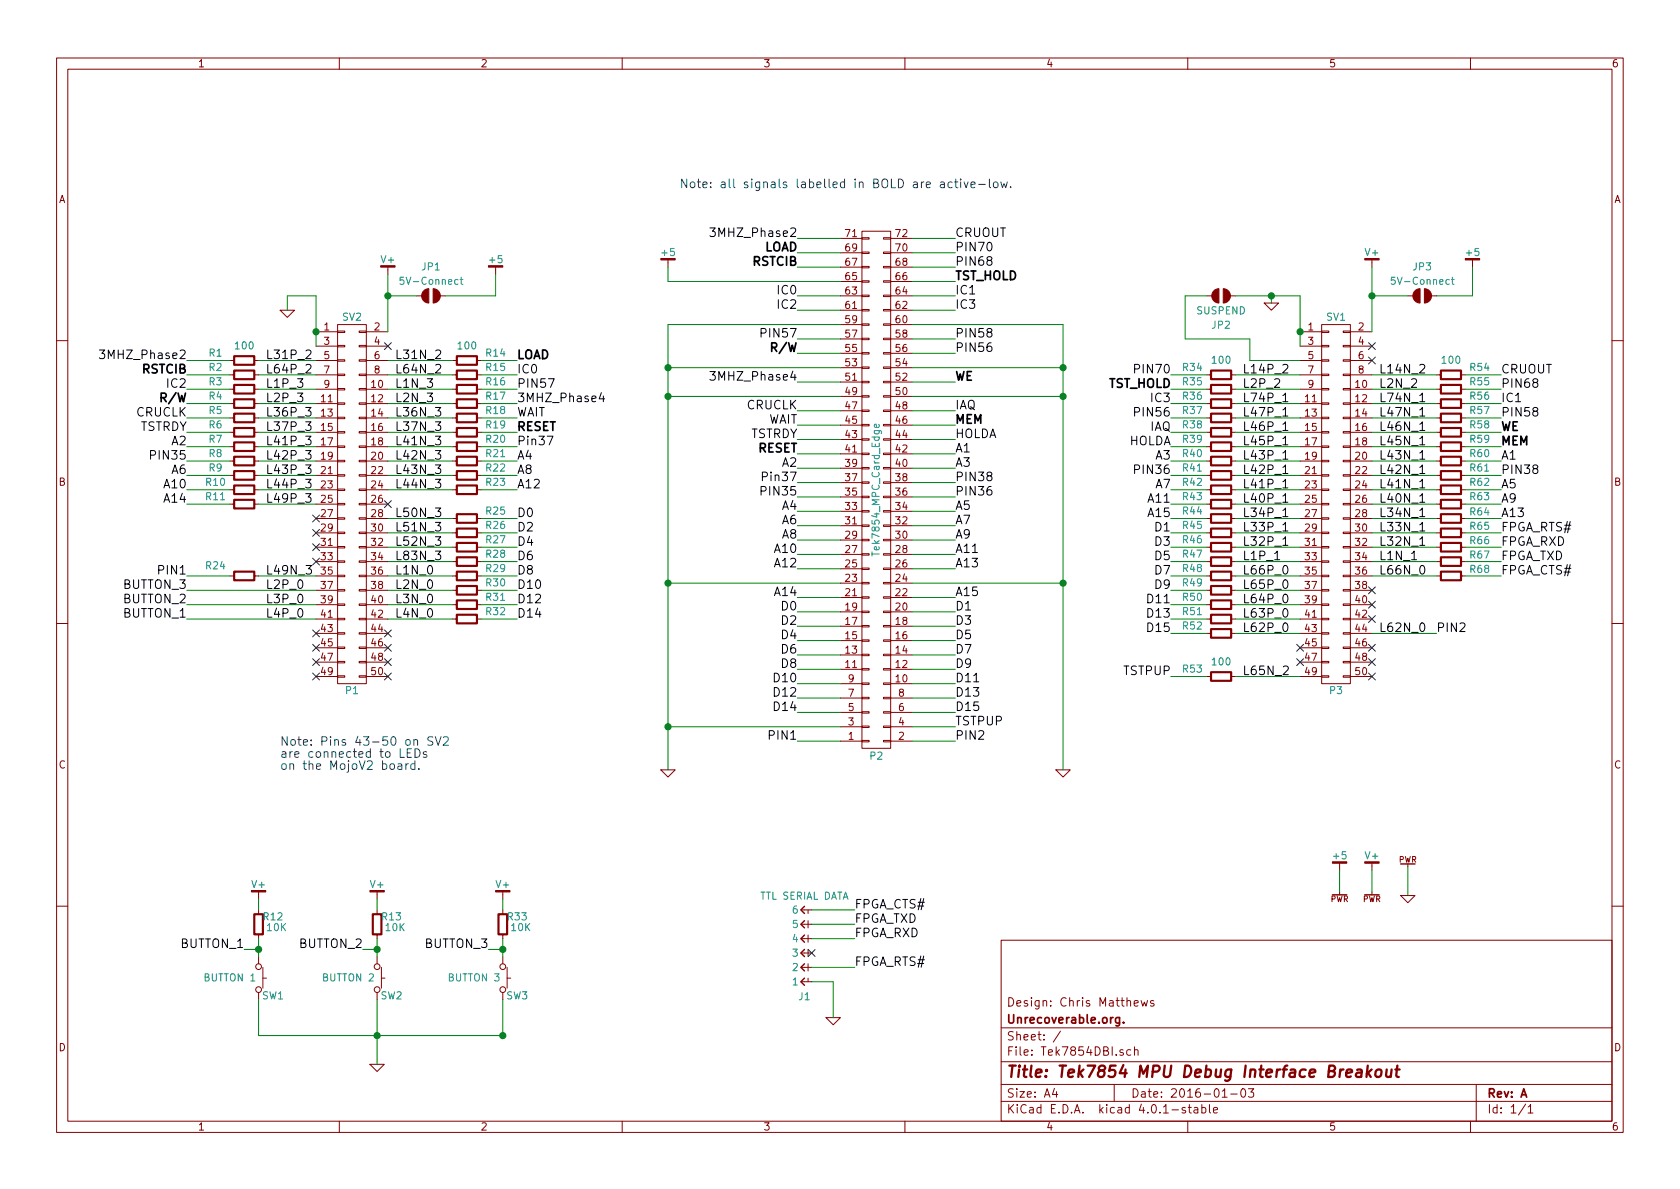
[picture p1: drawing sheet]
<svg xmlns="http://www.w3.org/2000/svg" width="297mm" height="210mm" viewBox="0 0 297 210" stroke-linecap="round" stroke-linejoin="round" font-family="sans-serif">
<g fill="none" stroke="#840000" stroke-width=".18">
<path d="M10 10.3h277v189.9h-277zM12 12.2h273v186.1h-273zM60 10.3v1.9M110 10.3v1.9M160 10.3v1.9M210 10.3v1.9M260 10.3v1.9M49.5 54.9h2.6l-1.3 1.2zM55.9 58.7h3.8M59.7 58.5h1.3v.3h-1.3zM59.7 57.4h5.1v63.5h-5.1zM63.5 58.5h1.3v.3h-1.3z"/>
<path d="M64.8 58.7h3.8M68.6 47.2v1.3M73.7 52.3h1.9M76.8 52.3h1.9M87.6 47.2v1.3M118.1 46v1.2M148.6 57.4h3.8M148.6 44.7h3.8M148.6 54.9h3.8M148.6 42.2h3.8M148.6 52.3h3.8M148.6 49.8h3.8"/>
<path d="M148.6 59.9h3.8M148.6 47.2h3.8M152.4 40.9h5.1v91.4h-5.1zM152.4 42h1.3v.3h-1.3zM152.4 44.6h1.3v.2h-1.3zM152.4 47.1h1.3v.3h-1.3zM152.4 49.7h1.3v.2h-1.3zM152.4 52.2h1.3v.2h-1.3zM152.4 54.7h1.3v.3h-1.3zM152.4 57.3h1.3v.2h-1.3zM152.4 59.8h1.3v.3h-1.3zM156.2 42h1.3v.3h-1.3z"/>
<path d="M156.2 44.6h1.3v.2h-1.3zM156.2 47.1h1.3v.3h-1.3zM156.2 49.7h1.3v.2h-1.3zM156.2 52.2h1.3v.2h-1.3zM156.2 54.7h1.3v.3h-1.3zM156.2 57.3h1.3v.2h-1.3zM156.2 59.8h1.3v.3h-1.3zM157.5 57.4h3.8M157.5 44.7h3.8M157.5 54.9h3.8M157.5 42.2h3.8M157.5 52.3h3.8"/>
<path d="M157.5 49.8h3.8M157.5 59.9h3.8M157.5 47.2h3.8M213.4 52.3h1.9M216.5 52.3h1.9M223.5 53.6h2.6l-1.3 1.3zM229.9 58.7h3.8M233.7 58.5h1.2v.3h-1.2zM233.7 57.4h5.1v63.5h-5.1zM237.5 58.5h1.3v.3h-1.3zM238.8 58.7h3.8M242.6 46v1.2"/>
<path d="M248.9 52.3h1.9M252.1 52.3h1.9M260.3 46v1.2M10 60.2h2M40.6 63.7h.8M40.6 66.3h.8M40.6 68.8h.8M40.6 71.4h.8M40.6 73.9h.8M40.6 76.4h.8M40.6 79h.8M45 63.7h.7"/>
<path d="M45 66.3h.7M45 68.8h.7M45 71.4h.7M45 73.9h.7M45 76.4h.7M45 79h.7M55.9 61.2h3.8M55.9 63.7h3.8M55.9 66.3h3.8M55.9 68.8h3.8M55.9 71.4h3.8M55.9 73.9h3.8"/>
<path d="M55.9 76.4h3.8M55.9 79h3.8M59.7 78.9h1.3v.2h-1.3zM59.7 76.3h1.3v.3h-1.3zM59.7 73.8h1.3v.2h-1.3zM59.7 71.2h1.3v.3h-1.3zM59.7 68.7h1.3v.3h-1.3zM59.7 66.2h1.3v.2h-1.3zM59.7 63.6h1.3v.3h-1.3zM59.7 61.1h1.3v.2h-1.3zM63.5 78.9h1.3v.2h-1.3zM63.5 76.3h1.3v.3h-1.3z"/>
<path d="M63.5 73.8h1.3v.2h-1.3zM63.5 71.2h1.3v.3h-1.3zM63.5 68.7h1.3v.3h-1.3zM63.5 66.2h1.3v.2h-1.3zM63.5 63.6h1.3v.3h-1.3zM63.5 61.1h1.3v.2h-1.3zM64.8 61.2h3.8M64.8 63.7h3.8M64.8 66.3h3.8M64.8 68.8h3.8M64.8 71.4h3.8M64.8 73.9h3.8"/>
<path d="M64.8 76.4h3.8M64.8 79h3.8M80 63.7h.8M80 66.3h.8M80 68.8h.8M80 71.4h.8M80 73.9h.8M80 76.4h.8M80 79h.8M84.3 63.7h.8M84.3 66.3h.8M84.3 68.8h.8"/>
<path d="M84.3 71.4h.8M84.3 73.9h.8M84.3 76.4h.8M84.3 79h.8M148.6 70.1h3.8M148.6 67.6h3.8M148.6 77.7h3.8M148.6 65h3.8M148.6 75.2h3.8M148.6 62.5h3.8M148.6 72.6h3.8M152.4 62.4h1.3v.2h-1.3z"/>
<path d="M152.4 64.9h1.3v.2h-1.3zM152.4 67.4h1.3v.3h-1.3zM152.4 70h1.3v.2h-1.3zM152.4 72.5h1.3v.3h-1.3zM152.4 75.1h1.3v.2h-1.3zM152.4 77.6h1.3v.2h-1.3zM156.2 62.4h1.3v.2h-1.3zM156.2 64.9h1.3v.2h-1.3zM156.2 67.4h1.3v.3h-1.3zM156.2 70h1.3v.2h-1.3zM156.2 72.5h1.3v.3h-1.3zM156.2 75.1h1.3v.2h-1.3z"/>
<path d="M156.2 77.6h1.3v.2h-1.3zM157.5 70.1h3.8M157.5 67.6h3.8M157.5 77.7h3.8M157.5 65h3.8M157.5 75.2h3.8M157.5 62.5h3.8M157.5 72.6h3.8M213.4 66.3h.7M213.4 68.8h.7M213.4 71.4h.7M213.4 73.9h.7"/>
<path d="M213.4 76.4h.7M213.4 79h.7M217.7 66.3h.7M217.7 68.8h.7M217.7 71.4h.7M217.7 73.9h.7M217.7 76.4h.7M217.7 79h.7M229.9 61.2h3.8M229.9 63.7h3.8M229.9 66.3h3.8M229.9 68.8h3.8"/>
<path d="M229.9 71.4h3.8M229.9 73.9h3.8M229.9 76.4h3.8M229.9 79h3.8M233.7 78.9h1.2v.2h-1.2zM233.7 76.3h1.2v.3h-1.2zM233.7 73.8h1.2v.2h-1.2zM233.7 71.2h1.2v.3h-1.2zM233.7 68.7h1.2v.3h-1.2zM233.7 66.2h1.2v.2h-1.2zM233.7 63.6h1.2v.3h-1.2zM233.7 61.1h1.2v.2h-1.2z"/>
<path d="M237.5 78.9h1.3v.2h-1.3zM237.5 76.3h1.3v.3h-1.3zM237.5 73.8h1.3v.2h-1.3zM237.5 71.2h1.3v.3h-1.3zM237.5 68.7h1.3v.3h-1.3zM237.5 66.2h1.3v.2h-1.3zM237.5 63.6h1.3v.3h-1.3zM237.5 61.1h1.3v.2h-1.3zM238.8 61.2h3.8M238.8 63.7h3.8M238.8 66.3h3.8M238.8 68.8h3.8"/>
<path d="M238.8 71.4h3.8M238.8 73.9h3.8M238.8 76.4h3.8M238.8 79h3.8M254 66.3h.8M254 68.8h.8M254 71.4h.8M254 73.9h.8M254 76.4h.8M254 79h.8M258.3 66.3h.8M258.3 68.8h.8"/>
<path d="M258.3 71.4h.8M258.3 73.9h.8M258.3 76.4h.8M258.3 79h.8M285 60.2h2M40.6 81.5h.8M40.6 84.1h.8M40.6 86.6h.8M40.6 89.1h.8M45 81.5h.7M45 84.1h.7M45 86.6h.7"/>
<path d="M45 89.1h.7M55.9 81.5h3.8M55.9 94.2h3.8M55.9 84.1h3.8M55.9 96.8h3.8M55.9 86.6h3.8M55.9 99.3h3.8M55.9 89.1h3.8M55.9 91.7h3.8M59.7 99.2h1.3v.2h-1.3zM59.7 96.6h1.3v.3h-1.3zM59.7 94.1h1.3v.3h-1.3z"/>
<path d="M59.7 91.6h1.3v.2h-1.3zM59.7 89h1.3v.3h-1.3zM59.7 86.5h1.3v.2h-1.3zM59.7 83.9h1.3v.3h-1.3zM59.7 81.4h1.3v.3h-1.3zM63.5 99.2h1.3v.2h-1.3zM63.5 96.6h1.3v.3h-1.3zM63.5 94.1h1.3v.3h-1.3zM63.5 91.6h1.3v.2h-1.3zM63.5 89h1.3v.3h-1.3zM63.5 86.5h1.3v.2h-1.3zM63.5 83.9h1.3v.3h-1.3z"/>
<path d="M63.5 81.4h1.3v.3h-1.3zM64.8 81.5h3.8M64.8 94.2h3.8M64.8 84.1h3.8M64.8 96.8h3.8M64.8 86.6h3.8M64.8 99.3h3.8M64.8 89.1h3.8M64.8 91.7h3.8M80 81.5h.8M80 94.2h.8M80 84.1h.8"/>
<path d="M80 96.8h.8M80 86.6h.8M80 99.3h.8M80 91.7h.8M84.3 81.5h.8M84.3 94.2h.8M84.3 84.1h.8M84.3 96.8h.8M84.3 86.6h.8M84.3 99.3h.8M84.3 91.7h.8M148.6 95.5h3.8"/>
<path d="M148.6 82.8h3.8M148.6 93h3.8M148.6 80.3h3.8M148.6 90.4h3.8M148.6 87.9h3.8M148.6 98h3.8M148.6 85.3h3.8M152.4 80.1h1.3v.3h-1.3zM152.4 82.7h1.3v.2h-1.3zM152.4 85.2h1.3v.3h-1.3zM152.4 87.8h1.3v.2h-1.3zM152.4 90.3h1.3v.2h-1.3z"/>
<path d="M152.4 92.8h1.3v.3h-1.3zM152.4 95.4h1.3v.2h-1.3zM152.4 97.9h1.3v.3h-1.3zM156.2 80.1h1.3v.3h-1.3zM156.2 82.7h1.3v.2h-1.3zM156.2 85.2h1.3v.3h-1.3zM156.2 87.8h1.3v.2h-1.3zM156.2 90.3h1.3v.2h-1.3zM156.2 92.8h1.3v.3h-1.3zM156.2 95.4h1.3v.2h-1.3zM156.2 97.9h1.3v.3h-1.3zM157.5 95.5h3.8"/>
<path d="M157.5 82.8h3.8M157.5 93h3.8M157.5 80.3h3.8M157.5 90.4h3.8M157.5 87.9h3.8M157.5 98h3.8M157.5 85.3h3.8M213.4 81.5h.7M213.4 94.2h.7M213.4 84.1h.7M213.4 96.8h.7M213.4 86.6h.7"/>
<path d="M213.4 99.3h.7M213.4 89.1h.7M213.4 91.7h.7M217.7 81.5h.7M217.7 94.2h.7M217.7 84.1h.7M217.7 96.8h.7M217.7 86.6h.7M217.7 99.3h.7M217.7 89.1h.7M217.7 91.7h.7M229.9 81.5h3.8"/>
<path d="M229.9 94.2h3.8M229.9 84.1h3.8M229.9 96.8h3.8M229.9 86.6h3.8M229.9 99.3h3.8M229.9 89.1h3.8M229.9 91.7h3.8M233.7 99.2h1.2v.2h-1.2zM233.7 96.6h1.2v.3h-1.2zM233.7 94.1h1.2v.3h-1.2zM233.7 91.6h1.2v.2h-1.2zM233.7 89h1.2v.3h-1.2z"/>
<path d="M233.7 86.5h1.2v.2h-1.2zM233.7 83.9h1.2v.3h-1.2zM233.7 81.4h1.2v.3h-1.2zM237.5 99.2h1.3v.2h-1.3zM237.5 96.6h1.3v.3h-1.3zM237.5 94.1h1.3v.3h-1.3zM237.5 91.6h1.3v.2h-1.3zM237.5 89h1.3v.3h-1.3zM237.5 86.5h1.3v.2h-1.3zM237.5 83.9h1.3v.3h-1.3zM237.5 81.4h1.3v.3h-1.3zM238.8 81.5h3.8"/>
<path d="M238.8 94.2h3.8M238.8 84.1h3.8M238.8 96.8h3.8M238.8 86.6h3.8M238.8 99.3h3.8M238.8 89.1h3.8M238.8 91.7h3.8M254 81.5h.8M254 94.2h.8M254 84.1h.8M254 96.8h.8M254 86.6h.8"/>
<path d="M254 99.3h.8M254 89.1h.8M254 91.7h.8M258.3 81.5h.8M258.3 94.2h.8M258.3 84.1h.8M258.3 96.8h.8M258.3 86.6h.8M258.3 99.3h.8M258.3 89.1h.8M258.3 91.7h.8M10 110.3h2"/>
<path d="M40.6 101.8h.8M45 101.8h.7M55.9 106.9h3.8M55.9 119.6h3.8M55.9 109.5h3.8M55.9 112h3.8M55.9 101.8h3.8M55.9 114.5h3.8M55.9 104.4h3.8M55.9 117.1h3.8M59.7 119.5h1.3v.3h-1.3zM59.7 117h1.3v.2h-1.3z"/>
<path d="M59.7 114.4h1.3v.3h-1.3zM59.7 111.9h1.3v.2h-1.3zM59.7 109.3h1.3v.3h-1.3zM59.7 106.8h1.3v.3h-1.3zM59.7 104.3h1.3v.2h-1.3zM59.7 101.7h1.3v.3h-1.3zM63.5 119.5h1.3v.3h-1.3zM63.5 117h1.3v.2h-1.3zM63.5 114.4h1.3v.3h-1.3zM63.5 111.9h1.3v.2h-1.3zM63.5 109.3h1.3v.3h-1.3zM63.5 106.8h1.3v.3h-1.3z"/>
<path d="M63.5 104.3h1.3v.2h-1.3zM63.5 101.7h1.3v.3h-1.3zM64.8 106.9h3.8M64.8 119.6h3.8M64.8 109.5h3.8M64.8 112h3.8M64.8 101.8h3.8M64.8 114.5h3.8M64.8 104.4h3.8M64.8 117.1h3.8M80 106.9h.8M80 109.5h.8"/>
<path d="M80 101.8h.8M80 104.4h.8M84.3 106.9h.8M84.3 109.5h.8M84.3 101.8h.8M84.3 104.4h.8M148.6 108.2h3.8M148.6 118.4h3.8M148.6 105.7h3.8M148.6 115.8h3.8M148.6 103.1h3.8M148.6 113.3h3.8"/>
<path d="M148.6 100.6h3.8M148.6 110.7h3.8M152.4 100.5h1.3v.2h-1.3zM152.4 103h1.3v.2h-1.3zM152.4 105.5h1.3v.3h-1.3zM152.4 108.1h1.3v.2h-1.3zM152.4 110.6h1.3v.3h-1.3zM152.4 113.2h1.3v.2h-1.3zM152.4 115.7h1.3v.2h-1.3zM152.4 118.2h1.3v.3h-1.3zM156.2 100.5h1.3v.2h-1.3zM156.2 103h1.3v.2h-1.3z"/>
<path d="M156.2 105.5h1.3v.3h-1.3zM156.2 108.1h1.3v.2h-1.3zM156.2 110.6h1.3v.3h-1.3zM156.2 113.2h1.3v.2h-1.3zM156.2 115.7h1.3v.2h-1.3zM156.2 118.2h1.3v.3h-1.3zM157.5 108.2h3.8M157.5 118.4h3.8M157.5 105.7h3.8M157.5 115.8h3.8M157.5 103.1h3.8M157.5 113.3h3.8"/>
<path d="M157.5 100.6h3.8M157.5 110.7h3.8M213.4 106.9h.7M213.4 119.6h.7M213.4 109.5h.7M213.4 112h.7M213.4 101.8h.7M213.4 104.4h.7M217.7 106.9h.7M217.7 119.6h.7M217.7 109.5h.7M217.7 112h.7"/>
<path d="M217.7 101.8h.7M217.7 104.4h.7M229.9 106.9h3.8M229.9 119.6h3.8M229.9 109.5h3.8M229.9 112h3.8M229.9 101.8h3.8M229.9 114.5h3.8M229.9 104.4h3.8M229.9 117.1h3.8M233.7 119.5h1.2v.3h-1.2zM233.7 117h1.2v.2h-1.2z"/>
<path d="M233.7 114.4h1.2v.3h-1.2zM233.7 111.9h1.2v.2h-1.2zM233.7 109.3h1.2v.3h-1.2zM233.7 106.8h1.2v.3h-1.2zM233.7 104.3h1.2v.2h-1.2zM233.7 101.7h1.2v.3h-1.2zM237.5 119.5h1.3v.3h-1.3zM237.5 117h1.3v.2h-1.3zM237.5 114.4h1.3v.3h-1.3zM237.5 111.9h1.3v.2h-1.3zM237.5 109.3h1.3v.3h-1.3zM237.5 106.8h1.3v.3h-1.3z"/>
<path d="M237.5 104.3h1.3v.2h-1.3zM237.5 101.7h1.3v.3h-1.3zM238.8 106.9h3.8M238.8 119.6h3.8M238.8 109.5h3.8M238.8 112h3.8M238.8 101.8h3.8M238.8 114.5h3.8M238.8 104.4h3.8M238.8 117.1h3.8M254 101.8h.8M258.3 101.8h.8"/>
<path d="M285 110.3h2M116.8 136.1h2.6l-1.3 1.3zM148.6 131.1h3.8M148.6 128.5h3.8M148.6 126h3.8M148.6 123.4h3.8M148.6 120.9h3.8M152.4 120.8h1.3v.2h-1.3zM152.4 123.3h1.3v.3h-1.3zM152.4 125.9h1.3v.2h-1.3zM152.4 128.4h1.3v.2h-1.3zM152.4 130.9h1.3v.3h-1.3z"/>
<path d="M156.2 120.8h1.3v.2h-1.3zM156.2 123.3h1.3v.3h-1.3zM156.2 125.9h1.3v.2h-1.3zM156.2 128.4h1.3v.2h-1.3zM156.2 130.9h1.3v.3h-1.3zM157.5 131.1h3.8M157.5 128.5h3.8M157.5 126h3.8M157.5 123.4h3.8M157.5 120.9h3.8M186.7 136.1h2.5l-1.2 1.3zM45.7 157.7v1.3"/>
<path d="M66.7 157.7v1.3M88.9 157.7v1.3M236.9 152.6v1.3M236.9 157.7v.5M242.6 152.6v1.3M242.6 157.7v.5M247.6 158.4h2.6l-1.3 1.2zM248.9 152.8v.5M10 160.2h2M45.7 160.9v.8M45.7 165.2v.8M45.7 169.2v1.2"/>
<path d="M45.7 175.5v1.3M46.5 171.1v3.6M46.5 173h.6M66.7 160.9v.8M66.7 165.2v.8M66.7 169.2v1.2M66.7 175.5v1.3M67.4 173h.7M67.4 171.1v3.6M88.9 160.9v.8M88.9 165.2v.8M88.9 169.2v1.2"/>
<path d="M88.9 175.5v1.3M89.7 173h.6M89.7 171.1v3.6M141.6 160.9h1.9M141.6 163.4h1.9M141.6 166h1.9M141.6 168.5h1.9M141.6 171.1h1.9M141.6 173.6h1.9M142.9 160.9v.6M142.9 162.8v1.3M142.9 165.3v1.3"/>
<path d="M142.9 167.9v1.3M142.9 170.4v1.3M142.9 173v.6M146 180h2.6l-1.3 1.2zM177 166.3h108v32h-108zM200.5 177.4l.7-.1v-.3l-.4-.1-.3 .2 .1 .7h.6M201.8 176.9l.3 1 .2-.7 .3 .7 .3-1M204 177a.37 .37 0 0 0-.6 .1l.1 .3 .5 .1 .1 .1-.3 .3-.4-.1M285 160.2h2M60 198.3v1.9M65.4 188.2h2.5l-1.2 1.3zM110 198.3v1.9"/>
<path d="M160 198.3v1.9M177 194.8h108M177 191.8h108M177 187.8h108M177 181.8h108M186.4 192.5l-.3 1h.9M186.8 193v1M187.5 182.3l-1.3 2M197 191.8v3M198.6 185.7a.37 .37 0 0 0-.6 .1l.1 .2 .5 .2 .1 .1-.3 .3-.4-.1M199.9 185.7l-.4-.1-.3 .3 .1 .6 .2 .1 .4-.1M200.6 185.7l.2-.1 .4 .1v.9"/>
<path d="M200.6 185.1v1.5M209.6 195.9a.37 .37 0 0 0-.6 .1l.1 .3 .5 .1 .1 .1-.3 .3-.4-.1M210 198.3v1.9M210.1 195.8h.5M210.3 195.3v1.3l.3 .2M211.2 195.9h.5l.1 .9M211.8 196.2l-.5 .1-.2 .2 .2 .3 .5-.1M212.5 195.9l.4-.1 .3 .3-.1 .6h-.6M212.5 195.3v1.5M213.8 195.3v1.3l.2 .2M214.6 196.3l.7-.1-.1-.3-.4-.1-.2 .2v.7h.6M216.1 194h.9"/>
<path d="M217.6 193.5h1.1M219.5 192.7l.2-.2a.81 .81 0 0 1 .6 .6 .81 .81 0 0 1-.3 .8l-.1 .1a.79 .79 0 0 1-.4-1.3zM220.7 192.5h1l-.5 .6 .4 .1v.7l-.2 .1-.7-.1M260 198.3v1.9M261 191.8v6.5M269.7 195.2l-1.2 2M270.2 195.8l.4-.5v1.5M270.2 196.8h.8"/>
<circle cx="45.7" cy="170.9" r=".51"/>
<circle cx="45.7" cy="175" r=".51"/>
<circle cx="66.7" cy="170.9" r=".51"/>
<circle cx="66.7" cy="175" r=".51"/>
<circle cx="88.9" cy="170.9" r=".51"/>
<circle cx="88.9" cy="175" r=".51"/>
</g>
<path d="M240 189.2h.7v1.2M240.8 189.6l-.7 .1a.4 .4 0 0 0-.4 .3 .4 .4 0 0 0 .3 .4l.7-.1M241.8 188.4l-.2 2M241.9 189.7l.5 .7M242.5 189.1l-.8 .8M243.4 189.3a.51 .51 0 0 1 .5-.2 .51 .51 0 0 1 .4 .4l-.1 .6a.54 .54 0 0 1-.5 .4 .54 .54 0 0 1-.5-.4zM245.2 189.1l-.1 1.2a.56 .56 0 0 0 .8 0M246 189.1l-.1 1.3M246.7 189.1h.8M247.1 188.4l-.2 1.8v.1l.4 .1" fill="none" stroke="#840000" stroke-width=".41"/>
<path d="M197.9 179.9v1.4l-.2 .1h-.4M197.9 180l-.4-.1-.3 .3 .1 .6 .2 .1 .4-.1M198.7 180.8v.1" fill="none" stroke="#840000" stroke-width=".3"/>
<path d="M71.4 49h-.6l-.1 .6 .2-.1 .5 .1v.6l-.2 .1-.5-.1M81.4 49.4h.4M81.5 49v1.1l.3 .2M246.6 49h-.6v.6l.2-.1 .4 .1v.6l-.1 .1-.5-.1M256.6 49.4h.5M256.8 49v1.1l.3 .2M155.4 75.1v.3l-.2 .2-.5-.1v-.4l.2-.1 .1 .6M154.2 97.6v.7" fill="none" stroke="#008484" stroke-width=".18"/>
<g fill="none" stroke="#0000c2" stroke-width=".18">
<path d="M121.4 31.7v1.5l-.9-1.5v1.5M122.1 32.3l.3-.1 .4 .1 .1 .6-.2 .2-.3 .1-.3-.2zM123.3 32.2h.6M123.5 31.7v1.3l.4 .2M124.3 32.7l.7-.2-.1-.2-.4-.1-.2 .2 .1 .7h.5M125.7 33v.2M125.7 32.3v.1M127.6 32.3h.5l.1 .9M128.2 32.5l-.5 .1a.3 .3 0 0 0-.2 .3 .3 .3 0 0 0 .2 .3l.5-.1M128.9 31.7v1.3l.3 .2M175.7 32.3l.2-.1 .5 .1 .1 .6-.2 .2-.4 .1-.2-.2zM177 32.2l.2 1 .3-.7 .3 .7 .3-1"/>
<path d="M178.7 33v.2M70.4 135.1h.6v1M71 135.4l-.5 .1a.3 .3 0 0 0-.2 .3 .3 .3 0 0 0 .2 .3l.5-.1M71.8 135v1.1M72 133.1h.5M72.2 135l-.3 .1-.1 .3M72.7 132.4h-.7v1.5h.7M73.2 130.9h.1a.36 .36 0 0 1 .5 .1v.8M73.4 135.1a.48 .48 0 0 0-.7 .1v.7a.48 .48 0 0 0 .7 .1M73.4 134.5v1.6M73.4 132.4a.77 .77 0 0 1 .9 .8 .77 .77 0 0 1-.9 .7zM74.1 135.9v.2"/>
<path d="M75.4 133l-.3-.1-.3 .2 .1 .2 .5 .2v.4h-.6M76.5 130.3a.62 .62 0 0 0-.8 .1v.5l.8 .3v.4a.62 .62 0 0 1-.9 .1M77 130.3l.5 1.5 .5-1.5M78.4 130.4l.2-.1h.4l.2 .1 .1 .3-.1 .2-.9 .9h1"/>
</g>
<g fill="none" stroke="#000" stroke-width=".18">
<path d="M125.5 40.3h1l-.5 .6 .3 .1 .2 .2-.1 .5-.2 .1h-.5l-.2-.1M17.6 61.9h.9l-.5 .6 .4 .1 .1 .2-.1 .5-.2 .1h-.4l-.2-.1M54.1 72.1h.9l-.5 .5 .3 .1 .2 .2-.1 .5-.2 .2h-.4l-.2-.2M54.1 74.6h.9l-.5 .6 .3 .1 .2 .2-.1 .5-.2 .1h-.4l-.2-.1M54.1 77.1h.9l-.5 .6 .3 .1 .2 .2-.1 .5-.2 .2h-.4l-.2-.2M54.1 79.7h.9l-.5 .6h.3l.2 .2-.1 .5-.2 .2h-.4l-.2-.2M54.1 62l.2-.1h.4l.2 .1 .1 .3-.1 .3-.8 .8h.9M54.1 64.6l.2-.2h.4l.2 .2 .1 .3-.1 .2-.8 .9h.9M77 62l.3-.1h.3l.3 .1v.3v.3l-.9 .8h.9M77 64.6l.3-.2h.3l.3 .2v.3v.2l-.9 .9h.9M96.7 77.1h1.1l-.7 1.6M106.3 69.4l-.4 1.1h1"/>
<path d="M106.7 70v1M125.5 65.7h1l-.5 .6 .3 .1 .2 .2-.1 .5-.2 .1h-.5l-.2-.1M226.8 64.6l.3-.2h.3l.2 .2 .1 .3-.1 .2-.8 .9h.9M226.8 71h.9M226.8 73.6h.9M226.8 76.1h.9M226.8 78.7h.9M251 64.6l.3-.2h.3l.2 .2 .1 .3-.1 .2-.8 .9h.9M251 71h.9M251 73.6h.9M251 76.1h.9M251 78.7h.9"/>
<path d="M54.1 82.2h.9l-.5 .6 .3 .1 .2 .2-.1 .5-.2 .1h-.4l-.2-.1M54.1 84.8h.9l-.5 .5 .3 .1 .2 .2-.1 .5-.2 .2h-.4l-.2-.2M54.1 87.3h.9l-.5 .6 .3 .1 .2 .2-.1 .5-.2 .1h-.4l-.2-.1M225.4 99h.9M226.8 81.2h.9M226.8 83.7h.9M226.8 86.3h.9M226.8 88.8h.9M226.8 91.4h.9M226.8 93.9h.9M226.8 96.4h.9M249.6 99h.9"/>
<path d="M251 81.2h.9M251 83.7h.9M251 86.3h.9M251 88.8h.9M251 91.4h.9M251 93.9h.9M251 96.4h.9M226.9 117.9l.2-.1h.4l.2 .1 .1 .3-.1 .2-.9 .9h1M227 100.1l.2-.1a.81 .81 0 0 1 .5 .8 .81 .81 0 0 1-.5 .7l-.2-.1-.2-.5zM227 102.7l.2-.2a.81 .81 0 0 1 .5 .8 .81 .81 0 0 1-.5 .8l-.2-.2-.2-.4zM227 105.2l.2-.1a.81 .81 0 0 1 .5 .7 .81 .81 0 0 1-.5 .8l-.2-.2-.2-.4zM227 107.8l.2-.2a.81 .81 0 0 1 .5 .8 .81 .81 0 0 1-.5 .7l-.2-.1-.2-.4z"/>
<path d="M227 110.3l.2-.1a.81 .81 0 0 1 .5 .7 .81 .81 0 0 1-.5 .8l-.2-.2-.2-.4z"/>
</g>
<g fill="#840000" stroke="#840000" stroke-width=".18">
<path d="M116.8 45.7h2.6v.3h-2.6z"/>
<path d="M259.1 45.7h2.5v.3h-2.5z"/>
<path d="M250 51.6l.3-.3 .8-.3v2.6a1.28 1.28 0 0 1-1.1-2z"/>
<path d="M251.8 51a1.27 1.27 0 0 1 1.3 1.3 1.27 1.27 0 0 1-1.3 1.3z"/>
<path d="M74.9 51.5l.5-.4 .4-.1v2.6a1.27 1.27 0 0 1-1.1-.7 1.27 1.27 0 0 1 .2-1.4z"/>
<path d="M76.6 51a1.27 1.27 0 0 1 1.3 1.3 1.27 1.27 0 0 1-1.3 1.3z"/>
<path d="M86.4 47h2.5v.2h-2.5z"/>
<path d="M216.3 51a1.27 1.27 0 0 1 1.3 1.3 1.27 1.27 0 0 1-1.3 1.3z"/>
<path d="M214.6 51.5l.5-.4 .4-.1v2.6a1.27 1.27 0 0 1-1.1-.7 1.27 1.27 0 0 1 .2-1.4z"/>
<path d="M67.3 47h2.5v.2h-2.5z"/>
<path d="M241.3 45.7h2.5v.3h-2.5z"/>
<path d="M44.4 157.5h2.6v.2h-2.6z"/>
<path d="M65.4 157.5h2.5v.2h-2.5z"/>
<path d="M87.6 157.5h2.6v.2h-2.6z"/>
<path d="M241.3 152.4h2.5v.2h-2.5z"/>
<path d="M235.6 152.4h2.5v.2h-2.5z"/>
</g>
<g fill="none" stroke="#000084" stroke-width=".18">
<path d="M68 60.6l1.2 1.2M69.2 60.6l-1.2 1.2M242 60.6l1.2 1.2M242 63.1l1.2 1.3M243.2 60.6l-1.2 1.2M243.2 63.1l-1.2 1.3M55.3 91.1l1.2 1.2M55.3 93.6l1.2 1.2M55.3 96.2l1.2 1.2M55.3 98.7l1.2 1.2M56.5 91.1l-1.2 1.2M56.5 93.6l-1.2 1.2"/>
<path d="M56.5 96.2l-1.2 1.2M56.5 98.7l-1.2 1.2M68 88.5l1.2 1.3M69.2 88.5l-1.2 1.3M55.3 119l1.2 1.2M55.3 116.5l1.2 1.2M55.3 113.9l1.2 1.3M55.3 111.4l1.2 1.2M56.5 119l-1.2 1.2M56.5 116.5l-1.2 1.2M56.5 113.9l-1.2 1.3M56.5 111.4l-1.2 1.2"/>
<path d="M68 111.4l1.2 1.2M68 113.9l1.2 1.3M68 116.5l1.2 1.2M68 119l1.2 1.2M69.2 111.4l-1.2 1.2M69.2 113.9l-1.2 1.3M69.2 116.5l-1.2 1.2M69.2 119l-1.2 1.2M229.3 116.5l1.2 1.2M229.3 113.9l1.2 1.3M230.5 116.5l-1.2 1.2M230.5 113.9l-1.2 1.3"/>
<path d="M242 113.9l1.2 1.3M242 116.5l1.2 1.2M242 119l1.2 1.2M242 103.8l1.2 1.2M242 106.3l1.2 1.2M242 108.9l1.2 1.2M243.2 113.9l-1.2 1.3M243.2 116.5l-1.2 1.2M243.2 119l-1.2 1.2M243.2 103.8l-1.2 1.2M243.2 106.3l-1.2 1.2M243.2 108.9l-1.2 1.2"/>
<path d="M142.9 167.9l1.2 1.2M144.1 167.9l-1.2 1.2"/>
</g>
<g fill="none" stroke="#840000" stroke-width=".38">
<path d="M41.4 63h3.6v1.5h-3.6zM41.4 65.5h3.6v1.6h-3.6zM41.4 68.1h3.6v1.5h-3.6zM41.4 70.6h3.6v1.5h-3.6zM41.4 73.1h3.6v1.6h-3.6zM41.4 75.7h3.6v1.5h-3.6zM41.4 78.2h3.6v1.6h-3.6zM80.8 63h3.5v1.5h-3.5zM80.8 65.5h3.5v1.6h-3.5zM80.8 68.1h3.5v1.5h-3.5zM80.8 70.6h3.5v1.5h-3.5zM80.8 73.1h3.5v1.6h-3.5z"/>
<path d="M80.8 75.7h3.5v1.5h-3.5zM80.8 78.2h3.5v1.6h-3.5zM214.1 65.5h3.6v1.6h-3.6zM214.1 68.1h3.6v1.5h-3.6zM214.1 70.6h3.6v1.5h-3.6zM214.1 73.1h3.6v1.6h-3.6zM214.1 75.7h3.6v1.5h-3.6zM214.1 78.2h3.6v1.6h-3.6zM254.8 65.5h3.5v1.6h-3.5zM254.8 68.1h3.5v1.5h-3.5zM254.8 70.6h3.5v1.5h-3.5zM254.8 73.1h3.5v1.6h-3.5z"/>
<path d="M254.8 75.7h3.5v1.5h-3.5zM254.8 78.2h3.5v1.6h-3.5zM41.4 80.8h3.6v1.5h-3.6zM41.4 83.3h3.6v1.5h-3.6zM41.4 85.8h3.6v1.6h-3.6zM41.4 88.4h3.6v1.5h-3.6zM80.8 80.8h3.5v1.5h-3.5zM80.8 83.3h3.5v1.5h-3.5zM80.8 85.8h3.5v1.6h-3.5zM80.8 90.9h3.5v1.6h-3.5zM80.8 93.5h3.5v1.5h-3.5zM80.8 96h3.5v1.5h-3.5z"/>
<path d="M80.8 98.5h3.5v1.6h-3.5zM214.1 80.8h3.6v1.5h-3.6zM214.1 83.3h3.6v1.5h-3.6zM214.1 85.8h3.6v1.6h-3.6zM214.1 88.4h3.6v1.5h-3.6zM214.1 90.9h3.6v1.6h-3.6zM214.1 93.5h3.6v1.5h-3.6zM214.1 96h3.6v1.5h-3.6zM214.1 98.5h3.6v1.6h-3.6zM254.8 90.9h3.5v1.6h-3.5zM254.8 80.8h3.5v1.5h-3.5zM254.8 83.3h3.5v1.5h-3.5z"/>
<path d="M254.8 85.8h3.5v1.6h-3.5zM254.8 88.4h3.5v1.5h-3.5zM254.8 93.5h3.5v1.5h-3.5zM254.8 96h3.5v1.5h-3.5zM254.8 98.5h3.5v1.6h-3.5zM41.4 101.1h3.6v1.5h-3.6zM80.8 101.1h3.5v1.5h-3.5zM80.8 103.6h3.5v1.6h-3.5zM80.8 106.2h3.5v1.5h-3.5zM80.8 108.7h3.5v1.5h-3.5zM214.1 101.1h3.6v1.5h-3.6zM214.1 103.6h3.6v1.6h-3.6z"/>
<path d="M214.1 106.2h3.6v1.5h-3.6zM214.1 108.7h3.6v1.5h-3.6zM214.1 111.2h3.6v1.6h-3.6zM214.1 118.9h3.6v1.5h-3.6zM254.8 101.1h3.5v1.5h-3.5zM45 161.7h1.5v3.5h-1.5zM65.9 161.7h1.5v3.5h-1.5zM88.1 161.7h1.6v3.5h-1.6z"/>
</g>
<path d="M235.6 158.2h2.5M241.3 158.2h2.5M247.6 152.8h2.6M142.2 160.3l-.6 .6 .6 .6M142.2 162.8l-.6 .6 .6 .7M142.2 165.3l-.6 .7 .6 .6M142.2 167.9l-.6 .6 .6 .7M142.2 170.4l-.6 .7 .6 .6M142.2 173l-.6 .6 .6 .6" fill="none" stroke="#840000" stroke-width=".25"/>
<g fill="none" stroke="#008400" stroke-width=".18">
<path d="M50.8 54.9v-2.6h5.1v8.9M68.6 52.3h5.1M68.6 48.5v10.2M87.6 48.5v3.8h-8.9M118.1 47.2v2.6h30.5M141 42.2h7.6M141 44.7h7.6M141 47.2h7.6M141 52.3h7.6M141 54.9h7.6M141 59.9h7.6M148.6 57.4h-30.5v78.7"/>
<path d="M161.3 57.4h26.7v78.7M161.3 49.8h7.6M161.3 42.2h7.6M161.3 44.7h7.6M161.3 47.2h7.6M161.3 52.3h7.6M161.3 54.9h7.6M161.3 59.9h7.6M213.4 52.3h-3.9v7.6h11.5v3.8h8.9M218.4 52.3h11.5v8.9M224.8 52.3v1.3M242.6 52.3h6.3"/>
<path d="M242.6 47.2v11.5M260.3 47.2v5.1h-6.3M33 66.3h7.6M33 68.8h7.6M33 71.4h7.6M33 73.9h7.6M33 76.4h7.6M33 79h7.6M33 63.7h7.6M45.7 66.3h10.2M45.7 68.8h10.2M45.7 71.4h10.2"/>
<path d="M45.7 73.9h10.2M45.7 76.4h10.2M45.7 79h10.2M45.7 63.7h10.2M68.6 66.3h11.4M68.6 68.8h11.4M68.6 71.4h11.4M68.6 73.9h11.4M68.6 76.4h11.4M68.6 79h11.4M68.6 63.7h11.4M85.1 66.3h6.3"/>
<path d="M85.1 68.8h6.3M85.1 71.4h6.3M85.1 73.9h6.3M85.1 76.4h6.3M85.1 79h6.3M85.1 63.7h6.3M118.1 70.1h30.5M118.1 65h30.5M141 75.2h7.6M141 62.5h7.6M141 67.6h7.6M141 72.6h7.6"/>
<path d="M141 77.7h7.6M161.3 75.2h7.6M161.3 62.5h7.6M161.3 67.6h7.6M161.3 72.6h7.6M161.3 77.7h7.6M161.3 70.1h26.7M161.3 65h26.7M207 66.3h6.4M207 68.8h6.4M207 71.4h6.4M207 73.9h6.4"/>
<path d="M207 76.4h6.4M207 79h6.4M218.4 66.3h11.5M218.4 68.8h11.5M218.4 71.4h11.5M218.4 73.9h11.5M218.4 76.4h11.5M218.4 79h11.5M242.6 66.3h11.4M242.6 68.8h11.4M242.6 71.4h11.4M242.6 73.9h11.4"/>
<path d="M242.6 76.4h11.4M242.6 79h11.4M259.1 66.3h6.3M259.1 68.8h6.3M259.1 71.4h6.3M259.1 73.9h6.3M259.1 76.4h6.3M259.1 79h6.3M33 81.5h7.6M33 84.1h7.6M33 86.6h7.6M33 89.1h7.6"/>
<path d="M45.7 81.5h10.2M45.7 84.1h10.2M45.7 86.6h10.2M45.7 89.1h10.2M68.6 81.5h11.4M68.6 84.1h11.4M68.6 86.6h11.4M68.6 91.7h11.4M68.6 94.2h11.4M68.6 96.8h11.4M68.6 99.3h11.4M85.1 81.5h6.3"/>
<path d="M85.1 84.1h6.3M85.1 86.6h6.3M85.1 91.7h6.3M85.1 94.2h6.3M85.1 96.8h6.3M85.1 99.3h6.3M141 80.3h7.6M141 82.8h7.6M141 90.4h7.6M141 93h7.6M141 95.5h7.6M141 98h7.6"/>
<path d="M141 85.3h7.6M141 87.9h7.6M161.3 80.3h7.6M161.3 82.8h7.6M161.3 90.4h7.6M161.3 93h7.6M161.3 95.5h7.6M161.3 98h7.6M161.3 85.3h7.6M161.3 87.9h7.6M207 81.5h6.4M207 84.1h6.4"/>
<path d="M207 86.6h6.4M207 89.1h6.4M207 91.7h6.4M207 94.2h6.4M207 96.8h6.4M207 99.3h6.4M218.4 81.5h11.5M218.4 84.1h11.5M218.4 86.6h11.5M218.4 89.1h11.5M218.4 91.7h11.5M218.4 94.2h11.5"/>
<path d="M218.4 96.8h11.5M218.4 99.3h11.5M242.6 81.5h11.4M242.6 84.1h11.4M242.6 86.6h11.4M242.6 89.1h11.4M242.6 91.7h11.4M242.6 94.2h11.4M242.6 96.8h11.4M242.6 99.3h11.4M259.1 81.5h6.3M259.1 84.1h6.3"/>
<path d="M259.1 86.6h6.3M259.1 89.1h6.3M259.1 91.7h6.3M259.1 94.2h6.3M259.1 96.8h6.3M259.1 99.3h6.3M33 101.8h7.6M33 104.4h22.9M33 106.9h22.9M33 109.5h22.9M45.7 101.8h10.2M68.6 101.8h11.4"/>
<path d="M68.6 104.4h11.4M68.6 106.9h11.4M68.6 109.5h11.4M85.1 101.8h6.3M85.1 104.4h6.3M85.1 106.9h6.3M85.1 109.5h6.3M118.1 103.1h30.5M141 108.2h7.6M141 110.7h7.6M141 113.3h7.6M141 115.8h7.6"/>
<path d="M141 118.4h7.6M141 100.6h7.6M141 105.7h7.6M161.3 108.2h7.6M161.3 110.7h7.6M161.3 113.3h7.6M161.3 115.8h7.6M161.3 118.4h7.6M161.3 100.6h7.6M161.3 105.7h7.6M161.3 103.1h26.7M207 101.8h6.4"/>
<path d="M207 104.4h6.4M207 106.9h6.4M207 109.5h6.4M207 112h6.4M207 119.6h6.4M218.4 101.8h11.5M218.4 104.4h11.5M218.4 106.9h11.5M218.4 109.5h11.5M218.4 112h11.5M218.4 119.6h11.5M242.6 101.8h11.4"/>
<path d="M242.6 112h11.4M259.1 101.8h6.3M118.1 128.5h30.5M141 120.9h7.6M141 123.4h7.6M141 126h7.6M141 131.1h7.6M161.3 128.5h7.6M161.3 120.9h7.6M161.3 123.4h7.6M161.3 126h7.6M161.3 131.1h7.6"/>
<path d="M45.7 159v1.9M66.7 159v1.9M88.9 159v1.9M236.9 153.9v3.8M242.6 153.9v3.8M248.9 153.3v5.1M43.2 167.9h2.5M45.7 166v3.2M45.7 176.8v6.3h43.2v-6.3M64.1 167.9h2.6M66.7 166v3.2M66.7 176.8v11.4"/>
<path d="M86.4 167.9h2.5M88.9 166v3.2M143.5 173.6h3.8v6.4M143.5 171.1h7.6M143.5 166h7.6M143.5 163.4h7.6M143.5 160.9h7.6"/>
</g>
<g fill="#008400" stroke="#008400" stroke-width=".25">
<circle cx="118.1" cy="128.5" r=".51"/>
<circle cx="118.1" cy="103.1" r=".51"/>
<circle cx="188" cy="103.1" r=".51"/>
<circle cx="118.1" cy="70.1" r=".51"/>
<circle cx="188" cy="70.1" r=".51"/>
<circle cx="118.1" cy="65" r=".51"/>
<circle cx="188" cy="65" r=".51"/>
<circle cx="229.9" cy="58.7" r=".51"/>
<circle cx="55.9" cy="58.7" r=".51"/>
<circle cx="224.8" cy="52.3" r=".51"/>
<circle cx="45.7" cy="167.9" r=".51"/>
<circle cx="68.6" cy="52.3" r=".51"/>
<circle cx="242.6" cy="52.3" r=".51"/>
<circle cx="66.7" cy="167.9" r=".51"/>
<circle cx="88.9" cy="167.9" r=".51"/>
<circle cx="66.7" cy="183.1" r=".51"/>
<circle cx="88.9" cy="183.1" r=".51"/>
</g>
<text font-size="2.8" fill="#840000" x="178" y="190.5">Title: Tek7854 MPU Debug Interface Breakout</text>
<g font-size="2.1" fill="#0000c2">
<text x="130" y="33.3">Note: all signals labelled in BOLD are active-low.</text>
<text x="49.5" y="131.9">Note: Pins 43-50 on SV2</text>
<text x="49.5" y="134">are connected to LEDs</text>
<text x="49.5" y="136.1">on the MojoV2 board.</text>
</g>
<g font-size="2.1">
<text x="126.6" y="41.9">3MHZ_Phase2</text>
<text x="168.9" y="41.9">CRUOUT</text>
<text x="133.1" y="47">RSTCIB</text>
<text x="135" y="44.4">LOAD</text>
<text x="168.9" y="47">PIN68</text>
<text x="168.9" y="44.4">PIN70</text>
<text x="137.7" y="52.1">IC0</text>
<text x="168.9" y="49.5">TST_HOLD</text>
<text x="168.9" y="52.1">IC1</text>
<text x="135.1" y="59.7">PIN57</text>
<text x="137.7" y="54.6">IC2</text>
<text x="168.9" y="54.6">IC3</text>
<text x="168.9" y="59.7">PIN58</text>
<text x="18.6" y="63.5">3MHZ_Phase2</text>
<text x="47" y="63.5">L31P_2</text>
<text x="69.8" y="63.5">L31N_2</text>
<text x="91.4" y="63.5">LOAD</text>
<text x="136.9" y="62.2">R/W</text>
<text x="168.9" y="62.2">PIN56</text>
<text x="25.1" y="66">RSTCIB</text>
<text x="28.9" y="71.1">R/W</text>
<text x="29.7" y="68.6">IC2</text>
<text x="47" y="66">L64P_2</text>
<text x="47" y="68.6">L1P_3</text>
<text x="47" y="71.1">L2P_3</text>
<text x="69.8" y="66">L64N_2</text>
<text x="69.8" y="68.6">L1N_3</text>
<text x="69.8" y="71.1">L2N_3</text>
<text x="91.4" y="66">IC0</text>
<text x="91.4" y="68.6">PIN57</text>
<text x="91.4" y="71.1">3MHZ_Phase4</text>
<text x="126.6" y="67.3">3MHZ_Phase4</text>
<text x="168.9" y="67.3">WE</text>
<text x="195.8" y="68.6">TST_HOLD</text>
<text x="201.1" y="66">PIN70</text>
<text x="203.7" y="71.1">IC3</text>
<text x="219.7" y="66">L14P_2</text>
<text x="219.7" y="68.6">L2P_2</text>
<text x="219.7" y="71.1">L74P_1</text>
<text x="243.8" y="66">L14N_2</text>
<text x="243.8" y="68.6">L2N_2</text>
<text x="243.8" y="71.1">L74N_1</text>
<text x="265.4" y="66">CRUOUT</text>
<text x="265.4" y="68.6">PIN68</text>
<text x="265.4" y="71.1">IC1</text>
<text x="24.1" y="73.7">CRUCLK</text>
<text x="24.5" y="76.2">TSTRDY</text>
<text x="47" y="73.7">L36P_3</text>
<text x="47" y="76.2">L37P_3</text>
<text x="69.8" y="73.7">L36N_3</text>
<text x="69.8" y="76.2">L37N_3</text>
<text x="91.4" y="73.7">WAIT</text>
<text x="91.4" y="76.2">RESET</text>
<text x="132" y="72.4">CRUCLK</text>
<text x="132.5" y="77.5">TSTRDY</text>
<text x="135.5" y="74.9">WAIT</text>
<text x="168.9" y="74.9">MEM</text>
<text x="168.9" y="72.4">IAQ</text>
<text x="168.9" y="77.5">HOLDA</text>
<text x="201.1" y="73.7">PIN56</text>
<text x="203.2" y="76.2">IAQ</text>
<text x="219.7" y="73.7">L47P_1</text>
<text x="219.7" y="76.2">L46P_1</text>
<text x="243.8" y="73.7">L47N_1</text>
<text x="243.8" y="76.2">L46N_1</text>
<text x="265.4" y="73.7">PIN58</text>
<text x="265.4" y="76.2">WE</text>
<text x="27.1" y="81.3">PIN35</text>
<text x="30.3" y="78.7">A2</text>
<text x="30.3" y="83.8">A6</text>
<text x="47" y="78.7">L41P_3</text>
<text x="47" y="81.3">L42P_3</text>
<text x="47" y="83.8">L43P_3</text>
<text x="69.8" y="78.7">L41N_3</text>
<text x="69.8" y="81.3">L42N_3</text>
<text x="69.8" y="83.8">L43N_3</text>
<text x="91.4" y="78.7">Pin37</text>
<text x="91.4" y="81.3">A4</text>
<text x="91.4" y="83.8">A8</text>
<text x="133.9" y="80">RESET</text>
<text x="138.3" y="82.5">A2</text>
<text x="168.9" y="80">A1</text>
<text x="168.9" y="82.5">A3</text>
<text x="199.5" y="78.7">HOLDA</text>
<text x="201.1" y="83.8">PIN36</text>
<text x="204.3" y="81.3">A3</text>
<text x="219.7" y="78.7">L45P_1</text>
<text x="219.7" y="81.3">L43P_1</text>
<text x="219.7" y="83.8">L42P_1</text>
<text x="243.8" y="78.7">L45N_1</text>
<text x="243.8" y="81.3">L43N_1</text>
<text x="243.8" y="83.8">L42N_1</text>
<text x="265.4" y="78.7">MEM</text>
<text x="265.4" y="81.3">A1</text>
<text x="265.4" y="83.8">PIN38</text>
<text x="29.1" y="86.4">A10</text>
<text x="29.1" y="88.9">A14</text>
<text x="47" y="86.4">L44P_3</text>
<text x="47" y="88.9">L49P_3</text>
<text x="69.8" y="86.4">L44N_3</text>
<text x="91.4" y="86.4">A12</text>
<text x="135.1" y="87.6">PIN35</text>
<text x="135.3" y="85.1">Pin37</text>
<text x="168.9" y="85.1">PIN38</text>
<text x="168.9" y="87.6">PIN36</text>
<text x="203.1" y="88.9">A11</text>
<text x="204.3" y="86.4">A7</text>
<text x="219.7" y="86.4">L41P_1</text>
<text x="219.7" y="88.9">L40P_1</text>
<text x="243.8" y="86.4">L41N_1</text>
<text x="243.8" y="88.9">L40N_1</text>
<text x="265.4" y="86.4">A5</text>
<text x="265.4" y="88.9">A9</text>
<text x="69.8" y="91.4">L50N_3</text>
<text x="69.8" y="94">L51N_3</text>
<text x="91.4" y="91.4">D0</text>
<text x="91.4" y="94">D2</text>
<text x="138.3" y="90.2">A4</text>
<text x="138.3" y="92.7">A6</text>
<text x="138.3" y="95.2">A8</text>
<text x="168.9" y="90.2">A5</text>
<text x="168.9" y="92.7">A7</text>
<text x="168.9" y="95.2">A9</text>
<text x="203.1" y="91.4">A15</text>
<text x="204.3" y="94">D1</text>
<text x="219.7" y="91.4">L34P_1</text>
<text x="219.7" y="94">L33P_1</text>
<text x="243.8" y="91.4">L34N_1</text>
<text x="243.8" y="94">L33N_1</text>
<text x="265.4" y="91.4">A13</text>
<text x="265.4" y="94">FPGA_RTS#</text>
<text x="28.3" y="101.6">PIN1</text>
<text x="47" y="101.6">L49N_3</text>
<text x="69.8" y="96.5">L52N_3</text>
<text x="69.8" y="99.1">L83N_3</text>
<text x="69.8" y="101.6">L1N_0</text>
<text x="91.4" y="96.5">D4</text>
<text x="91.4" y="99.1">D6</text>
<text x="91.4" y="101.6">D8</text>
<text x="137.1" y="97.8">A10</text>
<text x="137.1" y="100.3">A12</text>
<text x="168.9" y="97.8">A11</text>
<text x="168.9" y="100.3">A13</text>
<text x="204.3" y="96.5">D3</text>
<text x="204.3" y="99.1">D5</text>
<text x="204.3" y="101.6">D7</text>
<text x="219.7" y="96.5">L32P_1</text>
<text x="219.7" y="99.1">L1P_1</text>
<text x="219.7" y="101.6">L66P_0</text>
<text x="243.8" y="96.5">L32N_1</text>
<text x="243.8" y="99.1">L1N_1</text>
<text x="243.8" y="101.6">L66N_0</text>
<text x="265.4" y="96.5">FPGA_RXD</text>
<text x="265.4" y="101.6">FPGA_CTS#</text>
<text x="265.4" y="99.1">FPGA_TXD</text>
<text x="21.8" y="106.7">BUTTON_2</text>
<text x="21.8" y="104.1">BUTTON_3</text>
<text x="47" y="104.1">L2P_0</text>
<text x="47" y="106.7">L3P_0</text>
<text x="69.8" y="104.1">L2N_0</text>
<text x="69.8" y="106.7">L3N_0</text>
<text x="91.4" y="104.1">D10</text>
<text x="91.4" y="106.7">D12</text>
<text x="137.1" y="105.4">A14</text>
<text x="138.3" y="107.9">D0</text>
<text x="168.9" y="107.9">D1</text>
<text x="168.9" y="105.4">A15</text>
<text x="203.1" y="106.7">D11</text>
<text x="204.3" y="104.1">D9</text>
<text x="219.7" y="104.1">L65P_0</text>
<text x="219.7" y="106.7">L64P_0</text>
<text x="21.8" y="109.2">BUTTON_1</text>
<text x="47" y="109.2">L4P_0</text>
<text x="69.8" y="109.2">L4N_0</text>
<text x="91.4" y="109.2">D14</text>
<text x="138.3" y="110.5">D2</text>
<text x="138.3" y="113">D4</text>
<text x="168.9" y="110.5">D3</text>
<text x="168.9" y="113">D5</text>
<text x="203.1" y="109.2">D13</text>
<text x="203.1" y="111.8">D15</text>
<text x="219.7" y="109.2">L63P_0</text>
<text x="219.7" y="111.8">L62P_0</text>
<text x="243.8" y="111.8">L62N_0</text>
<text x="254" y="111.8">PIN2</text>
<text x="138.3" y="115.6">D6</text>
<text x="138.3" y="118.1">D8</text>
<text x="168.9" y="115.6">D7</text>
<text x="168.9" y="118.1">D9</text>
<text x="198.6" y="119.4">TSTPUP</text>
<text x="219.7" y="119.4">L65N_2</text>
<text x="137.1" y="120.6">D10</text>
<text x="137.1" y="123.2">D12</text>
<text x="137.1" y="125.7">D14</text>
<text x="168.9" y="120.6">D11</text>
<text x="168.9" y="123.2">D13</text>
<text x="168.9" y="125.7">D15</text>
<text x="136.2" y="130.8">PIN1</text>
<text x="168.9" y="128.3">TSTPUP</text>
<text x="168.9" y="130.8">PIN2</text>
<text x="151.1" y="160.6">FPGA_CTS#</text>
<text x="32" y="167.6">BUTTON_1</text>
<text x="52.9" y="167.6">BUTTON_2</text>
<text x="75.2" y="167.6">BUTTON_3</text>
<text x="151.1" y="163.2">FPGA_TXD</text>
<text x="151.1" y="165.7">FPGA_RXD</text>
<text x="151.1" y="170.8">FPGA_RTS#</text>
</g>
<g font-size="2.1" fill="#840000">
<text x="178" y="178">Design: Chris Matthews</text>
<text x="178" y="184">Sheet: /</text>
<text x="178" y="181">Unrecoverable.org.</text>
<text x="178" y="186.7">File: Tek7854DBI.sch</text>
<text x="178" y="196.9">KiCad E.D.A. kicad 4.0.1-stable</text>
<text x="178" y="194.1">Size: A4</text>
<text x="200" y="194.1">Date: 2016-01-03</text>
<text x="263" y="194.1">Rev: A</text>
<text x="263" y="196.9">Id: 1/1</text>
</g>
<g font-size="1.8" fill="#840000">
<text x="35" y="11.9">1</text>
<text x="85" y="11.9">2</text>
<text x="135" y="11.9">3</text>
<text x="185" y="11.9">4</text>
<text x="235" y="11.9">5</text>
<text x="285" y="11.9">6</text>
<text x="10.4" y="35.9">A</text>
<text x="285.4" y="35.9">A</text>
<text x="149.5" y="41.9">71</text>
<text x="158.4" y="41.9">72</text>
<text x="149.5" y="47">67</text>
<text x="149.5" y="44.4">69</text>
<text x="158.4" y="44.4">70</text>
<text x="158.4" y="47">68</text>
<text x="149.5" y="52.1">63</text>
<text x="149.5" y="49.5">65</text>
<text x="158.4" y="52.1">64</text>
<text x="158.4" y="49.5">66</text>
<text x="57.3" y="58.4">1</text>
<text x="66.2" y="58.4">2</text>
<text x="149.5" y="54.6">61</text>
<text x="149.5" y="59.7">57</text>
<text x="149.5" y="57.1">59</text>
<text x="158.4" y="57.1">60</text>
<text x="158.4" y="54.6">62</text>
<text x="158.4" y="59.7">58</text>
<text x="231.3" y="58.4">1</text>
<text x="240.2" y="58.4">2</text>
<text x="57.3" y="61">3</text>
<text x="57.3" y="63.5">5</text>
<text x="66.2" y="61">4</text>
<text x="66.2" y="63.5">6</text>
<text x="149.5" y="64.8">53</text>
<text x="149.5" y="62.2">55</text>
<text x="158.4" y="64.8">54</text>
<text x="158.4" y="62.2">56</text>
<text x="231.3" y="61">3</text>
<text x="231.3" y="63.5">5</text>
<text x="240.2" y="61">4</text>
<text x="240.2" y="63.5">6</text>
<text x="56.8" y="71.1">11</text>
<text x="57.3" y="66">7</text>
<text x="57.3" y="68.6">9</text>
<text x="65.7" y="68.6">10</text>
<text x="65.7" y="71.1">12</text>
<text x="66.2" y="66">8</text>
<text x="149.5" y="67.3">51</text>
<text x="149.5" y="69.8">49</text>
<text x="158.4" y="69.8">50</text>
<text x="158.4" y="67.3">52</text>
<text x="230.8" y="71.1">11</text>
<text x="231.3" y="66">7</text>
<text x="231.3" y="68.6">9</text>
<text x="239.7" y="68.6">10</text>
<text x="239.7" y="71.1">12</text>
<text x="240.2" y="66">8</text>
<text x="56.8" y="73.7">13</text>
<text x="56.8" y="76.2">15</text>
<text x="65.7" y="73.7">14</text>
<text x="65.7" y="76.2">16</text>
<text x="149.5" y="77.5">43</text>
<text x="149.5" y="74.9">45</text>
<text x="149.5" y="72.4">47</text>
<text x="158.4" y="77.5">44</text>
<text x="158.4" y="74.9">46</text>
<text x="158.4" y="72.4">48</text>
<text x="230.8" y="73.7">13</text>
<text x="230.8" y="76.2">15</text>
<text x="239.7" y="73.7">14</text>
<text x="239.7" y="76.2">16</text>
<text x="56.8" y="83.8">21</text>
<text x="56.8" y="78.7">17</text>
<text x="56.8" y="81.3">19</text>
<text x="65.7" y="81.3">20</text>
<text x="65.7" y="83.8">22</text>
<text x="65.7" y="78.7">18</text>
<text x="149.5" y="80">41</text>
<text x="149.5" y="82.5">39</text>
<text x="158.4" y="82.5">40</text>
<text x="158.4" y="80">42</text>
<text x="230.8" y="83.8">21</text>
<text x="230.8" y="78.7">17</text>
<text x="230.8" y="81.3">19</text>
<text x="239.7" y="81.3">20</text>
<text x="239.7" y="83.8">22</text>
<text x="239.7" y="78.7">18</text>
<text x="10.4" y="85.9">B</text>
<text x="56.8" y="86.4">23</text>
<text x="56.8" y="88.9">25</text>
<text x="65.7" y="86.4">24</text>
<text x="65.7" y="88.9">26</text>
<text x="149.5" y="87.6">35</text>
<text x="149.5" y="85.1">37</text>
<text x="158.4" y="87.6">36</text>
<text x="158.4" y="85.1">38</text>
<text x="230.8" y="86.4">23</text>
<text x="230.8" y="88.9">25</text>
<text x="239.7" y="86.4">24</text>
<text x="239.7" y="88.9">26</text>
<text x="285.4" y="85.9">B</text>
<text x="56.8" y="91.4">27</text>
<text x="56.8" y="94">29</text>
<text x="65.7" y="94">30</text>
<text x="65.7" y="91.4">28</text>
<text x="149.5" y="92.7">31</text>
<text x="149.5" y="90.2">33</text>
<text x="149.5" y="95.2">29</text>
<text x="158.4" y="95.2">30</text>
<text x="158.4" y="92.7">32</text>
<text x="158.4" y="90.2">34</text>
<text x="230.8" y="91.4">27</text>
<text x="230.8" y="94">29</text>
<text x="239.7" y="94">30</text>
<text x="239.7" y="91.4">28</text>
<text x="56.8" y="96.5">31</text>
<text x="56.8" y="99.1">33</text>
<text x="56.8" y="101.6">35</text>
<text x="65.7" y="96.5">32</text>
<text x="65.7" y="99.1">34</text>
<text x="65.7" y="101.6">36</text>
<text x="149.5" y="100.3">25</text>
<text x="149.5" y="97.8">27</text>
<text x="158.4" y="100.3">26</text>
<text x="158.4" y="97.8">28</text>
<text x="230.8" y="96.5">31</text>
<text x="230.8" y="99.1">33</text>
<text x="230.8" y="101.6">35</text>
<text x="239.7" y="96.5">32</text>
<text x="239.7" y="99.1">34</text>
<text x="239.7" y="101.6">36</text>
<text x="56.8" y="104.1">37</text>
<text x="56.8" y="106.7">39</text>
<text x="65.7" y="106.7">40</text>
<text x="65.7" y="104.1">38</text>
<text x="149.5" y="105.4">21</text>
<text x="149.5" y="102.9">23</text>
<text x="149.5" y="107.9">19</text>
<text x="158.4" y="107.9">20</text>
<text x="158.4" y="105.4">22</text>
<text x="158.4" y="102.9">24</text>
<text x="230.8" y="104.1">37</text>
<text x="230.8" y="106.7">39</text>
<text x="239.7" y="106.7">40</text>
<text x="239.7" y="104.1">38</text>
<text x="56.8" y="109.2">41</text>
<text x="56.8" y="111.8">43</text>
<text x="65.7" y="109.2">42</text>
<text x="65.7" y="111.8">44</text>
<text x="149.5" y="113">15</text>
<text x="149.5" y="110.5">17</text>
<text x="158.4" y="113">16</text>
<text x="158.4" y="110.5">18</text>
<text x="230.8" y="109.2">41</text>
<text x="230.8" y="111.8">43</text>
<text x="239.7" y="109.2">42</text>
<text x="239.7" y="111.8">44</text>
<text x="56.8" y="114.3">45</text>
<text x="56.8" y="116.8">47</text>
<text x="56.8" y="119.4">49</text>
<text x="65.7" y="119.4">50</text>
<text x="65.7" y="114.3">46</text>
<text x="65.7" y="116.8">48</text>
<text x="149.5" y="118.1">11</text>
<text x="149.5" y="115.6">13</text>
<text x="158.4" y="118.1">12</text>
<text x="158.4" y="115.6">14</text>
<text x="230.8" y="114.3">45</text>
<text x="230.8" y="116.8">47</text>
<text x="230.8" y="119.4">49</text>
<text x="239.7" y="119.4">50</text>
<text x="239.7" y="114.3">46</text>
<text x="239.7" y="116.8">48</text>
<text x="150" y="125.7">5</text>
<text x="150" y="123.2">7</text>
<text x="150" y="120.6">9</text>
<text x="158.4" y="120.6">10</text>
<text x="158.9" y="125.7">6</text>
<text x="158.9" y="123.2">8</text>
<text x="150" y="130.8">1</text>
<text x="150" y="128.3">3</text>
<text x="158.9" y="130.8">2</text>
<text x="158.9" y="128.3">4</text>
<text x="10.4" y="135.9">C</text>
<text x="285.4" y="135.9">C</text>
<text x="10.4" y="185.9">D</text>
<text x="285.4" y="185.9">D</text>
<text x="35" y="199.9">1</text>
<text x="85" y="199.9">2</text>
<text x="135" y="199.9">3</text>
<text x="185" y="199.9">4</text>
<text x="235" y="199.9">5</text>
<text x="285" y="199.9">6</text>
</g>
<g font-size="1.8" fill="#008484">
<text x="67.5" y="46.5">V+</text>
<text x="74.6" y="47.8">JP1</text>
<text x="86.6" y="46.5">+5</text>
<text x="117.1" y="45.3">+5</text>
<text x="241.5" y="45.3">V+</text>
<text x="249.9" y="47.8">JP3</text>
<text x="259.4" y="45.3">+5</text>
<text x="71.3" y="50.3">5V-Connect</text>
<text x="246.6" y="50.3">5V-Connect</text>
<text x="60.6" y="56.7">SV2</text>
<text x="211.6" y="55.6">SUSPEND</text>
<text x="214.3" y="58.1">JP2</text>
<text x="234.5" y="56.7">SV1</text>
<text x="37" y="63">R1</text>
<text x="37" y="65.6">R2</text>
<text x="41.7" y="61.8">100</text>
<text x="81.1" y="61.8">100</text>
<text x="86" y="63">R14</text>
<text x="86" y="65.6">R15</text>
<text x="209.2" y="65.6">R34</text>
<text x="214.4" y="64.3">100</text>
<text x="255.1" y="64.3">100</text>
<text x="260" y="65.6">R54</text>
<text x="37" y="68.1">R3</text>
<text x="37" y="70.7">R4</text>
<text x="86" y="68.1">R16</text>
<text x="86" y="70.7">R17</text>
<text x="209.2" y="68.1">R35</text>
<text x="209.2" y="70.7">R36</text>
<text x="260" y="68.1">R55</text>
<text x="260" y="70.7">R56</text>
<text x="37" y="73.2">R5</text>
<text x="37" y="75.7">R6</text>
<text x="86" y="73.2">R18</text>
<text x="86" y="75.7">R19</text>
<text x="209.2" y="73.2">R37</text>
<text x="209.2" y="75.7">R38</text>
<text x="260" y="73.2">R57</text>
<text x="260" y="75.7">R58</text>
<text x="37" y="78.3">R7</text>
<text x="37" y="80.8">R8</text>
<text x="37" y="83.4">R9</text>
<text x="86" y="78.3">R20</text>
<text x="86" y="80.8">R21</text>
<text x="86" y="83.4">R22</text>
<text x="209.2" y="78.3">R39</text>
<text x="209.2" y="80.8">R40</text>
<text x="209.2" y="83.4">R41</text>
<text x="260" y="78.3">R59</text>
<text x="260" y="80.8">R60</text>
<text x="260" y="83.4">R61</text>
<text x="36.5" y="85.9">R10</text>
<text x="36.5" y="88.4">R11</text>
<text x="86" y="85.9">R23</text>
<text x="209.2" y="85.9">R42</text>
<text x="209.2" y="88.4">R43</text>
<text x="260" y="85.9">R62</text>
<text x="260" y="88.4">R63</text>
<text x="86" y="91">R25</text>
<text x="86" y="93.5">R26</text>
<text x="209.2" y="91">R44</text>
<text x="209.2" y="93.5">R45</text>
<text x="260" y="91.1">R64</text>
<text x="260" y="93.7">R65</text>
<text x="36.5" y="100.7">R24</text>
<text x="86" y="96.1">R27</text>
<text x="86" y="98.6">R28</text>
<text x="86" y="101.1">R29</text>
<text x="155.5" y="97.7" transform="rotate(-90 155.5 97.7)">Tek7854_MPC_Card_Edge</text>
<text x="209.2" y="96.1">R46</text>
<text x="209.2" y="98.6">R47</text>
<text x="209.2" y="101.1">R48</text>
<text x="260" y="96.2">R66</text>
<text x="260" y="98.7">R67</text>
<text x="260" y="101.3">R68</text>
<text x="86" y="103.7">R30</text>
<text x="86" y="106.2">R31</text>
<text x="209.2" y="103.7">R49</text>
<text x="209.2" y="106.2">R50</text>
<text x="86" y="108.8">R32</text>
<text x="209.2" y="108.8">R51</text>
<text x="209.2" y="111.3">R52</text>
<text x="209.2" y="118.9">R53</text>
<text x="214.4" y="117.6">100</text>
<text x="61.2" y="122.7">P1</text>
<text x="235.2" y="122.7">P3</text>
<text x="153.9" y="134.3">P2</text>
<text x="235.9" y="151.9">+5</text>
<text x="241.5" y="151.9">V+</text>
<text x="44.6" y="157">V+</text>
<text x="65.6" y="157">V+</text>
<text x="87.8" y="157">V+</text>
<text x="134.4" y="159.1">TTL SERIAL DATA</text>
<text x="140.2" y="161.5">6</text>
<text x="46.6" y="162.7">R12</text>
<text x="47.3" y="164.6">10K</text>
<text x="67.6" y="162.7">R13</text>
<text x="68.2" y="164.6">10K</text>
<text x="89.8" y="162.7">R33</text>
<text x="90.4" y="164.6">10K</text>
<text x="140.2" y="166.6">4</text>
<text x="140.2" y="164.1">5</text>
<text x="36.2" y="173.5">BUTTON 1</text>
<text x="57.2" y="173.5">BUTTON 2</text>
<text x="79.4" y="173.5">BUTTON 3</text>
<text x="140.2" y="171.7">2</text>
<text x="140.2" y="169.2">3</text>
<text x="46.4" y="176.7">SW1</text>
<text x="67.3" y="176.7">SW2</text>
<text x="89.5" y="176.7">SW3</text>
<text x="140.2" y="174.2">1</text>
<text x="141.3" y="176.9">J1</text>
</g>
<g font-size="1.4" fill="#840000">
<text x="247.3" y="152.5">PWR</text>
<text x="235.2" y="159.5">PWR</text>
<text x="240.9" y="159.5">PWR</text>
</g>
</svg>
